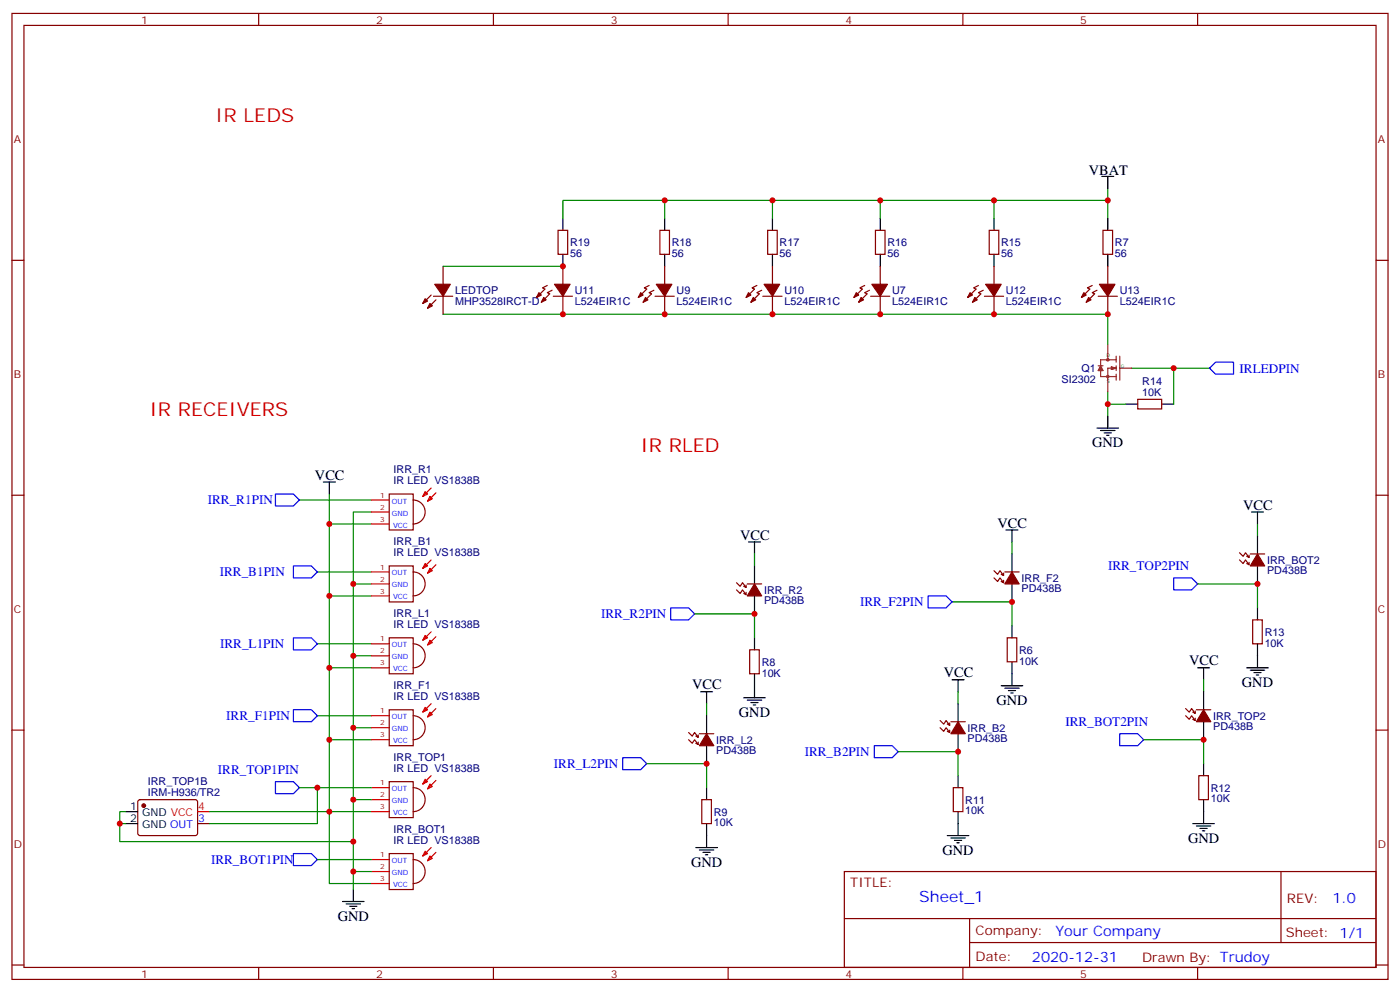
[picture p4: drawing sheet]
<svg xmlns="http://www.w3.org/2000/svg" width="412mm" height="292mm" viewBox="0 0 412 292" stroke-linecap="round" stroke-linejoin="round" font-family="sans-serif">
<g fill="none" stroke="#870000" stroke-width=".35">
<path d="M3.5 4h405.4v284.3h-405.4zM7.1 7.5h398.2v277.3h-398.2zM76.2 4v3.5M145.3 4v3.5M214.5 4v3.5M283.6 4v3.5M352.8 4v3.5M3.5 76.6h3.6M130.5 78.4v5.3M164.4 67.8h2.8v7.1h-2.8zM165.8 78.4v5.3M194.4 67.8h2.8v7.1h-2.8z"/>
<path d="M195.8 78.4v5.3M226.1 67.8h2.9v7.1h-2.9zM227.5 78.4v5.3M257.9 67.8h2.8v7.1h-2.8zM259.3 78.4v5.3M291.4 67.8h2.8v7.1h-2.8zM292.8 78.4v5.3M324.9 67.8h2.8v7.1h-2.8zM326.3 78.4v5.3M405.3 76.6h3.6M127 86.9l-2.5 2.4M127.7 87.2h5.6"/>
<path d="M128.4 88.3l-2.5 2.4M130.5 87.2v5.3M161.2 84l-1.4 .7 .7 .4-2.5 2.5M162.6 85.4l-1.4 .7 .7 .4-2.4 2.5M163 87.2h5.6M165.8 87.2v5.3M191.2 84l-1.4 .7 .7 .4-2.5 2.5M192.6 85.4l-1.4 .7 .7 .4-2.5 2.5M193 87.2h5.6M195.8 87.2v5.3M223 84l-1.5 .7 .7 .4-2.4 2.5M224.4 85.4l-1.4 .7 .7 .4-2.5 2.5"/>
<path d="M224.7 87.2h5.7M227.5 87.2v5.3M254.7 84l-1.4 .7 .7 .4-2.5 2.5M256.1 85.4l-1.4 .7 .7 .4-2.5 2.5M256.5 87.2h5.6M259.3 87.2v5.3M288.2 84l-1.4 .7 .7 .4-2.5 2.5M289.6 85.4l-1.4 .7 .7 .4-2.4 2.5M290 87.2h5.6M292.8 87.2v5.3M321.7 84l-1.4 .7 .7 .4-2.4 2.5M323.1 85.4l-1.4 .7 .7 .4-2.4 2.5"/>
<path d="M323.5 87.2h5.6M326.3 87.2v5.3M335.1 117.5h7.1v2.9h-7.1zM3.5 145.8h3.6M114.7 145.4h7v10.6h-7zM121.7 147.2a3.5 3.5 0 0 1 3.5 3.5 3.5 3.5 0 0 1-3.5 3.5M405.3 145.8h3.6M114.7 166.6h7v10.6h-7zM121.7 168.3a3.5 3.5 0 0 1 3.5 3.6 3.5 3.5 0 0 1-3.5 3.5M217 173.6l1 1.1 .7-1.1 1.1 1.4-.7-.3M217 171.5l1 1.1 .7-1.1 1.1 1.4-.7-.3M219.8 172.2v.7"/>
<path d="M219.8 174.3v.7M220.1 171.9h4.3M292.8 170.1l1.1 1.1 .7-1.1 1 1.4-.7-.3M292.8 168l1.1 1.1 .7-1.1 1 1.4-.7-.3M295.6 168.7v.7M295.6 170.8v.7M296 168.3h4.2M365.1 164.8l1.1 1.1 .7-1.1 1 1.4-.7-.3M365.1 162.7l1.1 1.1 .7-1.1 1 1.4-.7-.3M367.9 163.4v.7M367.9 165.5v.7M368.3 163.1h4.2"/>
<path d="M114.7 187.7h7v10.6h-7zM121.7 189.5a3.5 3.5 0 0 1 3.5 3.5 3.5 3.5 0 0 1-3.5 3.6M220.8 191.3h2.9v7h-2.9zM296.7 187.7h2.8v7.1h-2.8zM369 182.5h2.8v7h-2.8zM3.5 214.9h3.6M114.7 208.9h7v10.6h-7zM121.7 210.7a3.5 3.5 0 0 1 3.5 3.5 3.5 3.5 0 0 1-3.5 3.5M202.8 217.7l1.1 1.1 .7-1.1 1.1 1.4-.7-.3M202.8 215.6l1.1 1.1 .7-1.1 1.1 1.4-.7-.3M205.7 216.3v.7M205.7 218.4v.7"/>
<path d="M206 216h4.3M276.9 214.2l1.1 1.1 .7-1.1 1.1 1.4-.8-.3M276.9 212.1l1.1 1 .7-1 1.1 1.4-.8-.4M279.8 212.8v.7M279.8 214.9v.7M280.1 212.4h4.2M349.2 210.7l1.1 1 .7-1 1.1 1.4-.7-.4M349.2 208.6l1.1 1 .7-1 1.1 1.4-.7-.4M352.1 209.3v.7M352.1 211.4v.7M352.4 208.9h4.3M405.3 214.9h3.6"/>
<path d="M40.8 235.6l.5-.2h16.5l.4 .7-.1 9.4-.6 .5-16.5-.1-.4-.6v-9.2zM114.7 230.1h7v10.6h-7zM121.7 231.8a3.5 3.5 0 0 1 3.5 3.6 3.5 3.5 0 0 1-3.5 3.5M206.7 235.4h2.8v7h-2.8zM280.8 231.8h2.8v7.1h-2.8zM353.1 228.3h2.9v7.1h-2.9zM58.2 242.4h3.5M114.7 251.2h7v10.6h-7zM121.7 253a3.5 3.5 0 0 1 3.5 3.5 3.5 3.5 0 0 1-3.5 3.6M248.7 256.5h156.6v28.3h-156.6zM377.3 256.6v20.8M248.7 270.4h156.5"/>
<path d="M285.6 277.4h119.6M285.6 270.4v14.1M3.5 284.1h3.6M76.2 284.8v3.5M145.3 284.8v3.5M214.5 284.8v3.5M283.6 284.8v3.5M352.8 284.8v3.5M405.3 284.1h3.6"/>
</g>
<g fill="none" stroke="#008700" stroke-width=".35">
<path d="M195.8 59h-30v5.3M227.5 59h-31.7v5.3M259.3 59h-31.8v5.3M292.8 59h-33.5v5.3M326.3 59h-33.5v5.3M326.3 55.5v8.8M130.5 78.4h35.3M130.5 92.5h195.8v8.8M326.3 115.4v3.6M331.6 119h-5.3v3.5M333.4 108.4h12.3v10.6M345.7 108.4h10.6"/>
<path d="M88.2 147.2h21.2M97 154.2v21.2h12.4M97 145.4v8.8h12.4M109.4 150.7h-5.3v21.2M298.1 159.5v3.6M370.4 154.2v3.6M93.5 168.3h15.9M97 175.4v21.2h12.4M109.4 171.9h-5.3v21.1M222.2 163.1v3.5M280.5 177.2h17.6v7M352.8 171.9h17.6v7"/>
<path d="M93.5 189.5h15.9M97 196.6v21.1h12.4M109.4 193h-5.3v21.2M204.6 180.7h17.6v7M93.5 210.7h15.9M97 217.7v21.2h12.4M109.4 214.2h-5.3v21.2M208.1 207.2v3.5M282.2 203.6v3.6M336.9 217.7h17.6v7.1M354.5 200.1v3.5M37 238.9h-1.7v3.5"/>
<path d="M61.7 238.9h35.3v21.2h12.4M88.2 231.8h21.2M93.5 231.8v10.6h-31.8M109.4 235.4h-5.3v21.1M190.5 224.8h17.6v7M264.6 221.3h17.6v7M37 242.4h-1.7v5.3h68.8M93.5 253h15.9M109.4 256.5h-5.3v5.3"/>
</g>
<g fill="none" stroke="#000" stroke-width=".35">
<path d="M324.6 51.9h3.5M326.3 51.9v3.6M165.8 64.3v3.5M165.8 74.9v3.5M195.8 64.3v3.5M195.8 74.9v3.5M227.5 64.3v3.5M227.5 74.9v3.5M259.3 64.3v3.5M259.3 74.9v3.5M292.8 64.3v3.5M292.8 74.9v3.5"/>
<path d="M326.3 64.3v3.5M326.3 74.9v3.5M331.6 119h3.5M342.2 119h3.5M323.1 126h6.4M324.2 126.7h4.2M325.3 127.4h2.1M326 128.1h.7M326.3 122.5v3.5M95.2 141.9h3.6M97 141.9v3.5M220.5 159.5h3.5"/>
<path d="M222.2 159.5v3.6M296.3 156h3.6M298.1 156v3.5M368.7 150.7h3.5M370.4 150.7v3.5M370.4 157.8v5.3M222.2 166.6v5.3M222.2 175.4v5.3M298.1 163.1v5.2M298.1 171.9v5.3M370.4 166.6v5.3M370.4 178.9v3.6"/>
<path d="M222.2 187.7v3.6M222.2 198.3v7.1M298.1 184.2v3.5M298.1 194.8v7.1M352.8 196.6h3.5M354.5 196.6v3.5M367.2 196.6h6.4M368.3 197.3h4.2M369.4 198h2.1M370.1 198.7h.7M370.4 189.5v7.1M206.4 203.6h3.5"/>
<path d="M208.1 203.6v3.6M208.1 210.7v5.3M208.1 219.5v5.3M219.1 205.4h6.3M220.1 206.1h4.3M221.2 206.8h2.1M221.9 207.5h.7M280.5 200.1h3.5M282.2 200.1v3.5M282.2 207.2v5.2M282.2 216v5.3M294.9 201.9h6.4"/>
<path d="M296 202.6h4.2M297 203.3h2.2M297.7 204h.7M354.5 203.6v5.3M354.5 212.4v5.3M37 238.9h3.6M208.1 231.8v3.6M282.2 228.3v3.5M282.2 238.9v7.1M354.5 224.8v3.5M354.5 235.4v7M37 242.4h3.6"/>
<path d="M205 249.5h6.3M206 250.2h4.3M207.1 250.9h2.1M207.8 251.6h.7M208.1 242.4v7.1M279 246h6.4M280.1 246.7h4.2M281.2 247.4h2.1M281.9 248.1h.7M351.4 242.4h6.3M352.4 243.1h4.3M353.5 243.8h2.1"/>
<path d="M354.2 244.5h.7M100.9 265.4h6.3M102 266.1h4.2M103 266.8h2.1M103.7 267.5h.7M104.1 261.8v3.6"/>
</g>
<g fill="none" stroke="#00f" stroke-width=".35">
<path d="M356.3 108.4l1.8-1.8h5.3v3.5h-5.3zM81.1 145.4h5.3l1.8 1.8-1.8 1.7h-5.3zM86.4 166.6h5.3l1.8 1.7-1.8 1.8h-5.3zM197.6 178.9h5.2l1.8 1.8-1.8 1.8h-5.2zM273.4 175.4h5.3l1.8 1.8-1.8 1.7h-5.3zM345.7 170.1h5.3l1.8 1.8-1.8 1.7h-5.3zM86.4 187.7h5.3l1.8 1.8-1.8 1.8h-5.3zM86.4 208.9h5.3l1.8 1.8-1.8 1.7h-5.3zM257.5 219.5h5.3l1.8 1.8-1.8 1.7h-5.3zM329.8 216h5.3l1.8 1.7-1.8 1.8h-5.3zM81.1 230.1h5.3l1.8 1.7-1.8 1.8h-5.3zM183.4 223h5.3l1.8 1.8-1.8 1.8h-5.3z"/>
<path d="M86.4 251.2h5.3l1.8 1.8-1.8 1.8h-5.3z"/>
</g>
<g fill="none" stroke="#f00" stroke-width=".35">
<path d="M109.4 150.7h5.3M109.4 147.2h5.3M109.4 154.2h5.3M125.2 144.7l.7 .7-1.4 .7zM126.6 146.1l.8 .7-1.5 .7zM127 143.7l-2.5 2.4M128.4 145.1l-2.5 2.4M109.4 171.9h5.3M109.4 168.3h5.3M109.4 175.4h5.3M125.2 165.9l.7 .7-1.4 .7zM126.6 167.3l.8 .7-1.5 .7z"/>
<path d="M127 164.8l-2.5 2.5M128.4 166.2l-2.5 2.5M109.4 193h5.3M109.4 189.5h5.3M109.4 196.6h5.3M125.2 187l.7 .7-1.4 .8zM126.6 188.5l.8 .7-1.5 .7zM127 186l-2.5 2.5M128.4 187.4l-2.5 2.5M109.4 214.2h5.3M109.4 210.7h5.3M109.4 217.7h5.3"/>
<path d="M125.2 208.2l.7 .7-1.4 .7zM126.6 209.6l.8 .7-1.5 .7zM127 207.2l-2.5 2.4M128.4 208.6l-2.5 2.4M58.2 238.9h3.5M109.4 235.4h5.3M109.4 231.8h5.3M109.4 238.9h5.3M125.2 229.4l.7 .7-1.4 .7zM126.6 230.8l.8 .7-1.5 .7zM127 228.3l-2.5 2.5M128.4 229.7l-2.5 2.5"/>
<path d="M109.4 256.5h5.3M109.4 253h5.3M125.2 250.5l.7 .7-1.4 .8zM126.6 252l.8 .7-1.5 .7zM127 249.5l-2.5 2.5M128.4 250.9l-2.5 2.5M109.4 260.1h5.3"/>
</g>
<g fill="none" stroke="#8c2424" stroke-width=".35">
<path d="M323.5 107.7h1.4M324.2 108.7v2.1h4.6M324.2 107.7l.7 1.4h-1.4zM324.2 108.4l-.4 .7M324.2 108.4l.4 .7M324.2 108.4l-.4 .3M324.2 108.4l.4 .3M326.3 101.3v4.6M327.4 108l1.4 .4M327.4 108v.7M327.4 108l1 .4-1 .3M328.1 108.4l-.7 .3"/>
<path d="M328.8 105.9h-4.6v2.5M328.8 108.4h-2.5v7M328.8 104.8v1.8M328.8 107.7v1.4M328.8 110.1v1.8M328.8 108.4l-1.4 .3M329.8 104.8v7.1M329.8 108.4h3.6"/>
<circle cx="326.3" cy="110.8" r=".35"/>
<circle cx="326.3" cy="105.9" r=".35"/>
</g>
<g fill="#870000" stroke="#870000" stroke-width=".35">
<path d="M128.1 83.7h4.5l-2.1 3.5z"/>
<path d="M125.2 87.9l.7 .7-1.4 .7z"/>
<path d="M126.6 89.3l.8 .7-1.5 .7z"/>
<path d="M222.2 171.9l2.2 3.5h-4.3z"/>
<path d="M208.1 216l2.2 3.5h-4.3z"/>
<path d="M282.2 212.4l2.1 3.6h-4.2z"/>
<path d="M298.1 168.3l2.1 3.6h-4.2z"/>
<path d="M354.5 208.9l2.2 3.5h-4.3z"/>
<path d="M370.4 163.1l2.1 3.5h-4.2z"/>
<path d="M323.8 83.7h4.6l-2.1 3.5z"/>
<path d="M319.3 86.1l.7 .8-1.4 .7z"/>
<path d="M320.7 87.6l.7 .7-1.4 .7z"/>
<path d="M256.8 83.7h4.6l-2.1 3.5z"/>
<path d="M252.2 86.1l.7 .8-1.4 .7z"/>
<path d="M253.6 87.6l.8 .7-1.5 .7z"/>
<path d="M193.3 83.7h4.6l-2.1 3.5z"/>
<path d="M188.7 86.1l.7 .8-1.4 .7z"/>
<path d="M190.1 87.6l.8 .7-1.5 .7z"/>
<path d="M225.1 83.7h4.6l-2.2 3.5z"/>
<path d="M220.5 86.1l.7 .8-1.4 .7z"/>
<path d="M221.9 87.6l.7 .7-1.4 .7z"/>
<path d="M163.3 83.7h4.6l-2.1 3.5z"/>
<path d="M158.7 86.1l.8 .8-1.5 .7z"/>
<path d="M160.2 87.6l.7 .7-1.4 .7z"/>
<path d="M290.3 83.7h4.6l-2.1 3.5z"/>
<path d="M285.8 86.1l.7 .8-1.5 .7z"/>
<path d="M287.2 87.6l.7 .7-1.4 .7z"/>
<circle cx="42.3" cy="237.1" r=".53"/>
</g>
<g fill="#c00">
<circle cx="97" cy="238.9" r=".88"/>
<circle cx="97" cy="217.7" r=".88"/>
<circle cx="104.1" cy="256.5" r=".88"/>
<circle cx="104.1" cy="235.4" r=".88"/>
<circle cx="104.1" cy="171.9" r=".88"/>
<circle cx="104.1" cy="193" r=".88"/>
<circle cx="104.1" cy="214.2" r=".88"/>
<circle cx="97" cy="196.6" r=".88"/>
<circle cx="97" cy="175.4" r=".88"/>
<circle cx="97" cy="154.2" r=".88"/>
<circle cx="345.7" cy="108.4" r=".88"/>
<circle cx="326.3" cy="119" r=".88"/>
<circle cx="93.5" cy="231.8" r=".88"/>
<circle cx="104.1" cy="247.7" r=".88"/>
<circle cx="35.3" cy="242.4" r=".88"/>
<circle cx="326.3" cy="59" r=".88"/>
<circle cx="292.8" cy="59" r=".88"/>
<circle cx="259.3" cy="59" r=".88"/>
<circle cx="227.5" cy="59" r=".88"/>
<circle cx="195.8" cy="59" r=".88"/>
<circle cx="222.3" cy="180.7" r=".88"/>
<circle cx="208.1" cy="224.8" r=".88"/>
<circle cx="282.2" cy="221.3" r=".88"/>
<circle cx="298.1" cy="177.2" r=".88"/>
<circle cx="354.5" cy="217.7" r=".88"/>
<circle cx="370.4" cy="171.9" r=".88"/>
<circle cx="165.8" cy="78.4" r=".88"/>
<circle cx="326.3" cy="92.5" r=".88"/>
<circle cx="259.3" cy="92.5" r=".88"/>
<circle cx="195.8" cy="92.5" r=".88"/>
<circle cx="227.5" cy="92.5" r=".88"/>
<circle cx="165.8" cy="92.5" r=".88"/>
<circle cx="292.8" cy="92.5" r=".88"/>
</g>
<g font-size="5.6" fill="#f00">
<text x="63.5" y="36.1">IR LEDS</text>
<text x="44.1" y="122.5">IR RECEIVERS</text>
<text x="188.7" y="133.1">IR RLED</text>
</g>
<text font-size="4.6" fill="#00f" x="270.8" y="265.6">Sheet_1</text>
<g font-size="4.2">
<text x="320.7" y="51.5">VBAT</text>
<text x="321.7" y="131.7">GND</text>
<text x="92.8" y="141.2">VCC</text>
<text x="293.9" y="155.3">VCC</text>
<text x="366.2" y="150">VCC</text>
<text x="218" y="158.8">VCC</text>
<text x="350.3" y="195.9">VCC</text>
<text x="203.9" y="202.9">VCC</text>
<text x="278" y="199.4">VCC</text>
<text x="365.8" y="202.2">GND</text>
<text x="293.5" y="207.5">GND</text>
<text x="217.7" y="211">GND</text>
<text x="277.6" y="251.6">GND</text>
<text x="350" y="248.1">GND</text>
<text x="203.6" y="255.1">GND</text>
<text x="99.5" y="271">GND</text>
</g>
<g font-size="4.2" fill="#00f">
<text x="392.5" y="265.8">1.0</text>
<text x="310.9" y="275.4">Your Company</text>
<text x="304" y="283.2">2020-12-31</text>
</g>
<g font-size="3.9" fill="#00f">
<text x="365.1" y="109.7">IRLEDPIN</text>
<text x="61.2" y="148.5">IRR_R1PIN</text>
<text x="326.4" y="167.9">IRR_TOP2PIN</text>
<text x="64.7" y="169.6">IRR_B1PIN</text>
<text x="253.3" y="178.4">IRR_F2PIN</text>
<text x="177.1" y="182">IRR_R2PIN</text>
<text x="64.8" y="190.8">IRR_L1PIN</text>
<text x="66.6" y="211.9">IRR_F1PIN</text>
<text x="313.9" y="213.7">IRR_BOT2PIN</text>
<text x="64.2" y="227.7">IRR_TOP1PIN</text>
<text x="163.1" y="226.1">IRR_L2PIN</text>
<text x="237" y="222.5">IRR_B2PIN</text>
<text x="62.2" y="254.2">IRR_BOT1PIN</text>
</g>
<g font-size="3.9" fill="#800">
<text x="250.5" y="261.1">TITLE:</text>
<text x="379.1" y="265.8">REV:</text>
<text x="287.4" y="275.3">Company:</text>
<text x="378.7" y="275.9">Sheet: 1/1</text>
<text x="287.4" y="283">Date:</text>
<text x="336.4" y="283.1">Drawn By: Trudoy</text>
</g>
<g font-size="3.2" fill="#800">
<text x="41.6" y="6.9">1</text>
<text x="110.8" y="6.9">2</text>
<text x="179.9" y="6.9">3</text>
<text x="249.1" y="6.9">4</text>
<text x="318.2" y="6.9">5</text>
<text x="4.1" y="42.1">A</text>
<text x="405.9" y="42.1">A</text>
<text x="4.1" y="111.2">B</text>
<text x="405.9" y="111.2">B</text>
<text x="4.1" y="180.3">C</text>
<text x="405.9" y="180.3">C</text>
<text x="4.1" y="249.5">D</text>
<text x="405.9" y="249.5">D</text>
<text x="41.6" y="287.8">1</text>
<text x="110.8" y="287.8">2</text>
<text x="179.9" y="287.8">3</text>
<text x="249.1" y="287.8">4</text>
<text x="318.2" y="287.8">5</text>
</g>
<g font-size="3.2" fill="#000080">
<text x="167.9" y="75.6">56</text>
<text x="167.9" y="72.4">R19</text>
<text x="197.9" y="75.6">56</text>
<text x="197.9" y="72.4">R18</text>
<text x="229.7" y="75.6">56</text>
<text x="229.7" y="72.4">R17</text>
<text x="261.4" y="75.6">56</text>
<text x="261.4" y="72.4">R16</text>
<text x="294.9" y="75.6">56</text>
<text x="294.9" y="72.4">R15</text>
<text x="328.4" y="75.6">56</text>
<text x="328.4" y="72.4">R7</text>
<text x="134.1" y="89.7">MHP3528IRCT-D</text>
<text x="134.1" y="86.5">LEDTOP</text>
<text x="169.3" y="89.8">L524EIR1C</text>
<text x="169.3" y="86.6">U11</text>
<text x="199.3" y="89.8">L524EIR1C</text>
<text x="199.3" y="86.6">U9</text>
<text x="231.1" y="89.8">L524EIR1C</text>
<text x="231.1" y="86.6">U10</text>
<text x="262.8" y="89.8">L524EIR1C</text>
<text x="262.8" y="86.6">U7</text>
<text x="296.3" y="89.8">L524EIR1C</text>
<text x="296.3" y="86.6">U12</text>
<text x="329.8" y="89.8">L524EIR1C</text>
<text x="329.8" y="86.6">U13</text>
<text x="312.7" y="112.7">SI2302</text>
<text x="318.6" y="109.6">Q1</text>
<text x="336.5" y="113.4">R14</text>
<text x="336.5" y="116.5">10K</text>
<text x="115.9" y="142.6">IR LED VS1838B</text>
<text x="115.9" y="139.4">IRR_R1</text>
<text x="115.9" y="160.5">IRR_B1</text>
<text x="115.9" y="163.8">IR LED VS1838B</text>
<text x="373.2" y="166">IRR_BOT2</text>
<text x="300.9" y="171.2">IRR_F2</text>
<text x="373.2" y="169.1">PD438B</text>
<text x="225.1" y="177.9">PD438B</text>
<text x="225.1" y="174.8">IRR_R2</text>
<text x="300.9" y="174.4">PD438B</text>
<text x="115.9" y="184.9">IR LED VS1838B</text>
<text x="115.9" y="181.7">IRR_L1</text>
<text x="372.5" y="190.3">10K</text>
<text x="372.5" y="187.2">R13</text>
<text x="224.4" y="196">R8</text>
<text x="300.2" y="195.6">10K</text>
<text x="300.2" y="192.5">R6</text>
<text x="115.9" y="202.9">IRR_F1</text>
<text x="224.4" y="199.2">10K</text>
<text x="115.9" y="206.1">IR LED VS1838B</text>
<text x="285" y="215.3">IRR_B2</text>
<text x="357.4" y="215">PD438B</text>
<text x="357.4" y="211.8">IRR_TOP2</text>
<text x="211" y="218.9">IRR_L2</text>
<text x="285" y="218.5">PD438B</text>
<text x="115.9" y="227.3">IR LED VS1838B</text>
<text x="115.9" y="224">IRR_TOP1</text>
<text x="211" y="222">PD438B</text>
<text x="43.5" y="231.1">IRR_TOP1B</text>
<text x="356.7" y="233">R12</text>
<text x="43.5" y="234.3">IRM-H936/TR2</text>
<text x="284.3" y="239.7">10K</text>
<text x="284.3" y="236.6">R11</text>
<text x="356.7" y="236.2">10K</text>
<text x="115.9" y="245.2">IRR_BOT1</text>
<text x="210.3" y="243.3">10K</text>
<text x="210.3" y="240.1">R9</text>
<text x="115.9" y="248.4">IR LED VS1838B</text>
</g>
<g font-size="3.2">
<text x="38.4" y="238.5">1</text>
<text x="38.4" y="242.1">2</text>
<text x="41.9" y="240.3">GND VCC</text>
<text x="41.9" y="243.8">GND OUT</text>
</g>
<text font-size="3.2" fill="#f00" x="58.4" y="238.5">4</text>
<text font-size="3.2" fill="#00f" x="58.4" y="242.1">3</text>
<g font-size="2.1" fill="#800">
<text x="112" y="146.5">1</text>
<text x="112" y="150">2</text>
<text x="112" y="153.5">3</text>
<text x="112" y="167.7">1</text>
<text x="112" y="171.2">2</text>
<text x="112" y="174.7">3</text>
<text x="112" y="188.8">1</text>
<text x="112" y="192.3">2</text>
<text x="112" y="195.9">3</text>
<text x="112" y="210">1</text>
<text x="112" y="213.5">2</text>
<text x="112" y="217">3</text>
<text x="112" y="231.2">1</text>
<text x="112" y="234.7">2</text>
<text x="112" y="238.2">3</text>
<text x="112" y="255.8">2</text>
<text x="112" y="252.3">1</text>
<text x="112" y="259.4">3</text>
</g>
<g font-size="2.1" fill="#00f">
<text x="115.4" y="148.2">OUT</text>
<text x="115.4" y="151.7">GND</text>
<text x="115.8" y="155.3">VCC</text>
<text x="115.4" y="172.9">GND</text>
<text x="115.4" y="169.4">OUT</text>
<text x="115.8" y="176.4">VCC</text>
<text x="115.4" y="190.6">OUT</text>
<text x="115.4" y="194.1">GND</text>
<text x="115.8" y="197.6">VCC</text>
<text x="115.4" y="215.2">GND</text>
<text x="115.4" y="211.7">OUT</text>
<text x="115.8" y="218.8">VCC</text>
<text x="115.4" y="232.9">OUT</text>
<text x="115.4" y="236.4">GND</text>
<text x="115.8" y="239.9">VCC</text>
<text x="115.4" y="257.6">GND</text>
<text x="115.4" y="254.1">OUT</text>
<text x="115.8" y="261.1">VCC</text>
</g>
<g font-size="1.4" fill="#238d23">
<text x="325.9" y="105.2">D</text>
<text x="326.1" y="112.6">S</text>
<text x="330.2" y="108.4">G</text>
</g>
</svg>
